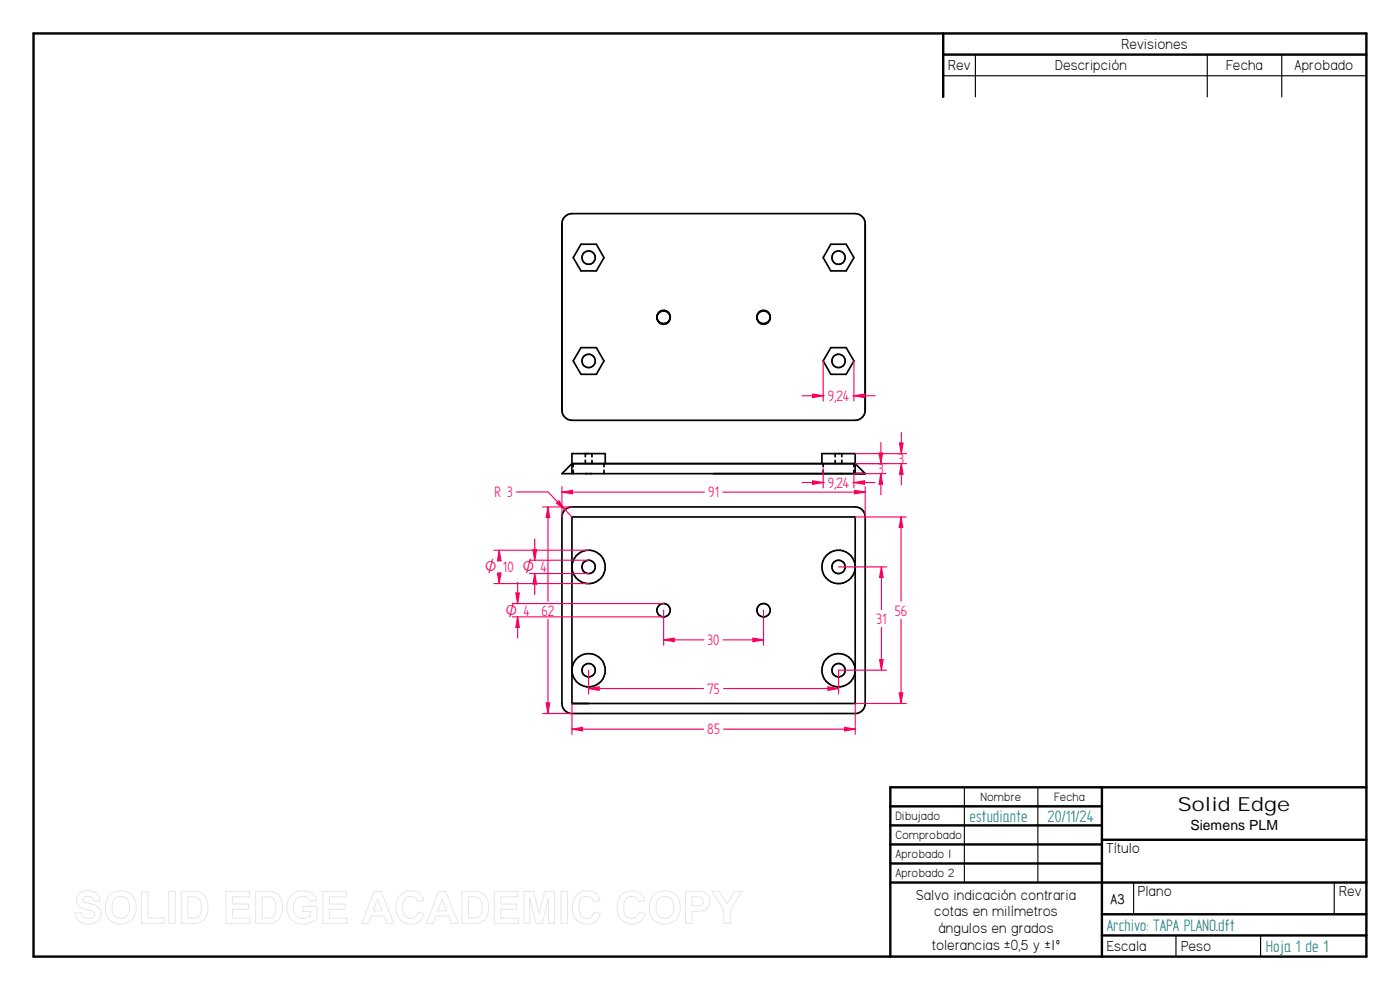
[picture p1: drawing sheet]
<svg xmlns="http://www.w3.org/2000/svg" width="420mm" height="297mm" viewBox="0 0 420 297" stroke-linecap="round" stroke-linejoin="round" font-family="sans-serif">
<g fill="none" stroke="#000" stroke-width=".72">
<path d="M10.1 10h400v277h-400zM283.1 10v19.1M283.1 16.4h127M330.7 236.2v50.8M410.1 236.2h-142.9v50.8M267.2 241.9h63.5M267.2 247.6h63.5M267.2 253.4h63.5M267.2 259.1h63.5M330.7 252h79.4M267.2 264.8h142.9M330.7 274.3h79.4"/>
<path d="M330.7 280.7h79.4"/>
</g>
<path d="M292.7 16.4v12.7M362.3 16.4v12.7M384.7 16.4v12.7M283.1 22.7h127M289.4 236.2v28.6M311.5 236.2v28.6M340.2 264.9v9.4M400.4 264.9v9.4M352.9 280.7v6.3M378.3 280.7v6.3" fill="none" stroke="#000" stroke-width=".34"/>
<g fill="none" stroke="#000" stroke-width=".51">
<path d="M169.8 152.7l1.9-.6h85a2.98 2.98 0 0 1 3 3v56a3 3 0 0 1-3 3h-85a2.98 2.98 0 0 1-3.1-3v-56a3 3 0 0 1 1.2-2.4zM171.7 155.1h85v56h-85z"/>
<circle cx="176.6" cy="170.1" r="5"/>
<circle cx="176.7" cy="170.1" r="2.01"/>
<circle cx="251.6" cy="170.1" r="2"/>
<circle cx="251.7" cy="170.1" r="5"/>
<circle cx="199.2" cy="183.1" r="2"/>
<circle cx="229.1" cy="183.1" r="2.01"/>
<circle cx="176.6" cy="201.1" r="5"/>
<circle cx="176.6" cy="201.1" r="1.99"/>
<circle cx="251.7" cy="201.1" r="1.99"/>
<circle cx="251.7" cy="201.1" r="5"/>
</g>
<path d="M162.8 152.1h8.9M164.5 152.1l.5 3.2h-1.1zM162.8 214.1h8.9" fill="none" stroke="#fa005f" stroke-width=".34"/>
<path d="M164.5 152.1l.5 3.2h-1.1z" fill="#fa005f"/>
<path d="M163.9 210.9h1.1l-.5 3.2z" fill="none" stroke="#fa005f" stroke-width=".34"/>
<path d="M163.9 210.9h1.1l-.5 3.2z" fill="#fa005f"/>
<path d="M164.5 152.1v28.3M168.6 147.7l3.2-.6v1.1zM168.6 146v9.1M259.7 146v9.1M164.5 185.8v28.3" fill="none" stroke="#fa005f" stroke-width=".34"/>
<path d="M168.6 147.7l3.2-.6v1.1z" fill="#fa005f"/>
<path d="M256.5 147.1l3.2 .6-3.2 .5z" fill="none" stroke="#fa005f" stroke-width=".34"/>
<path d="M256.5 147.1l3.2 .6-3.2 .5z" fill="#fa005f"/>
<path d="M168.6 147.7h42.8M216.9 147.7h42.8M154.8 177.9h1.1l-.5 3.2zM153.7 181.1h45.5M153.7 185.1h45.5" fill="none" stroke="#fa005f" stroke-width=".34"/>
<path d="M154.8 177.9h1.1l-.5 3.2z" fill="#fa005f"/>
<path d="M155.4 185.1l.5 3.2h-1.1z" fill="none" stroke="#fa005f" stroke-width=".34"/>
<path d="M155.4 185.1l.5 3.2h-1.1z" fill="#fa005f"/>
<path d="M155.4 174.8v6.3M158.9 168.1h17.7M158.9 172.1h17.7M160 164.9h1l-.5 3.2zM155.4 185.1v6.3" fill="none" stroke="#fa005f" stroke-width=".34"/>
<path d="M160 164.9h1l-.5 3.2z" fill="#fa005f"/>
<path d="M160.5 172.1l.5 3.2h-1z" fill="none" stroke="#fa005f" stroke-width=".34"/>
<path d="M160.5 172.1l.5 3.2h-1z" fill="#fa005f"/>
<path d="M148.2 165.1h28.4M148.2 175.1h28.4M149.8 165.1l.6 3.2h-1.1zM160.5 161.8v6.3M160.5 172.1v6.3" fill="none" stroke="#fa005f" stroke-width=".34"/>
<path d="M149.8 165.1l.6 3.2h-1.1z" fill="#fa005f"/>
<path d="M149.3 171.9h1.1l-.6 3.2z" fill="none" stroke="#fa005f" stroke-width=".34"/>
<path d="M149.3 171.9h1.1l-.6 3.2z" fill="#fa005f"/>
<path d="M149.8 165.1v2.3M149.8 172.8v2.3M199.2 192l3.1-.5v1zM199.2 183.1v10.5M229.1 183.1v10.5" fill="none" stroke="#fa005f" stroke-width=".34"/>
<path d="M199.2 192l3.1-.5v1z" fill="#fa005f"/>
<path d="M226 191.5l3.1 .5-3.1 .5z" fill="none" stroke="#fa005f" stroke-width=".34"/>
<path d="M226 191.5l3.1 .5-3.1 .5z" fill="#fa005f"/>
<path d="M199.2 192h12.1M217 192h12.1M176.6 201.1v7.1M176.6 206.6l3.2-.5v1zM251.7 201.1v7.1" fill="none" stroke="#fa005f" stroke-width=".34"/>
<path d="M176.6 206.6l3.2-.5v1z" fill="#fa005f"/>
<path d="M248.5 206.1l3.2 .5-3.2 .5z" fill="none" stroke="#fa005f" stroke-width=".34"/>
<path d="M248.5 206.1l3.2 .5-3.2 .5z" fill="#fa005f"/>
<path d="M251.7 170.1h14.4M264.5 170.1l.5 3.2h-1zM176.6 206.6h34.5M217.2 206.6h34.5M251.7 201.1h14.4" fill="none" stroke="#fa005f" stroke-width=".34"/>
<path d="M264.5 170.1l.5 3.2h-1z" fill="#fa005f"/>
<path d="M264 197.9h1l-.5 3.2z" fill="none" stroke="#fa005f" stroke-width=".34"/>
<path d="M264 197.9h1l-.5 3.2z" fill="#fa005f"/>
<path d="M256.7 155.1h15.3M270.4 155.1l.5 3.2h-1zM264.5 170.1v12.8M264.5 188.3v12.8M256.7 211.1h15.3" fill="none" stroke="#fa005f" stroke-width=".34"/>
<path d="M171.7 139.1h85M171.7 139.1v3M171.7 139.1l-3.1 3h91.1l-3-3M256.7 139.1v3" fill="none" stroke="#000" stroke-width=".51"/>
<path d="M270.4 155.1l.5 3.2h-1z" fill="#fa005f"/>
<path d="M269.9 207.9h1l-.5 3.2z" fill="none" stroke="#fa005f" stroke-width=".34"/>
<path d="M269.9 207.9h1l-.5 3.2z" fill="#fa005f"/>
<path d="M270.4 155.1v25.3M270.4 185.8v25.3M171.7 211.1v9.2M253.5 218.2l3.2 .6-3.2 .5zM256.7 211.1v9.2" fill="none" stroke="#fa005f" stroke-width=".34"/>
<path d="M253.5 218.2l3.2 .6-3.2 .5z" fill="#fa005f"/>
<path d="M171.7 218.8l3.1-.6v1.1z" fill="none" stroke="#fa005f" stroke-width=".34"/>
<path d="M171.7 218.8l3.1-.6v1.1z" fill="#fa005f"/>
<path d="M256.7 139.1h9.2M256.7 142.1h9.2M264.4 142.1l.5 3.2h-1.1zM171.7 218.8h39.4M217.2 218.8h39.5" fill="none" stroke="#fa005f" stroke-width=".34"/>
<path d="M171.7 139.1v-3h9.9v3M256.7 139.1v-3h-10v3" fill="none" stroke="#000" stroke-width=".51"/>
<path d="M264.4 142.1l.5 3.2h-1.1z" fill="#fa005f"/>
<path d="M263.8 135.9h1.1l-.5 3.2z" fill="none" stroke="#fa005f" stroke-width=".34"/>
<path d="M263.8 135.9h1.1l-.5 3.2z" fill="#fa005f"/>
<path d="M256.7 139.1h15.4M256.7 136.1h15.4M264.4 132.8v6.3M270.5 139.1l.5 3.2h-1.1zM264.4 142.1v6.4" fill="none" stroke="#fa005f" stroke-width=".34"/>
<path d="M270.5 139.1l.5 3.2h-1.1z" fill="#fa005f"/>
<path d="M269.9 132.9h1.1l-.5 3.2z" fill="none" stroke="#fa005f" stroke-width=".34"/>
<path d="M269.9 132.9h1.1l-.5 3.2z" fill="#fa005f"/>
<path d="M270.5 129.8v6.3M270.5 139.1v6.4M155 147.6h9.5l7.2 7.5M167 151l.8-.7 1.8 2.7z" fill="none" stroke="#fa005f" stroke-width=".34"/>
<path d="M167 151l.8-.7 1.8 2.7z" fill="#fa005f"/>
<g fill="none" stroke="#000" stroke-width=".51">
<path d="M174.4 73.3h4.6l2.3 4-2.3 4h-4.6l-2.4-4zM249.3 73.3h4.6l2.4 4-2.4 4h-4.6l-2.3-4zM201.1 94.7a2.01 2.01 0 0 0-3.3-.9 2.01 2.01 0 0 0 .5 3.4 2.01 2.01 0 0 0 2.9-1.9 2.01 2.01 0 0 0-2.7-2.1 2.01 2.01 0 0 0-.7 3.3 2.01 2.01 0 0 0 3.3-.8l.1-.6M174.4 104.3h4.6l2.3 4-2.3 4h-4.6l-2.4-4zM249.3 104.3h4.6l2.4 4-2.4 4h-4.6l-2.3-4zM168.6 123.3v-56.2a3.1 3.1 0 0 1 3.1-3h85a3.1 3.1 0 0 1 3 3v56.2M172 139.1v.9M175.7 138.1v1M176 136.1h-.3v.9M176.3 136.1h.3M177.7 136.1v1M177.7 138.1v1"/>
<path d="M181.3 139.1v.9M247 139.1v.9M250.6 136.1v1M250.6 138.1v1M251.7 136.1h.3M252.6 136.1v.9M252.6 138.1v1M256.3 139.1v.9M259.7 123.1a3.1 3.1 0 0 1-3 3h-85a3.1 3.1 0 0 1-3.1-3M172 141.1v1M175.7 142.1h.6M177 142.1h.7"/>
<path d="M181.3 141.1v1M247 141.1v1M252.3 142.1h.3M256.3 141.1v1"/>
<circle cx="176.7" cy="77.3" r="2.01"/>
<circle cx="251.6" cy="77.3" r="2"/>
<circle cx="229.2" cy="95.3" r="2.01"/>
<circle cx="229.2" cy="95.1" r="2"/>
<circle cx="176.6" cy="108.3" r="2"/>
<circle cx="251.6" cy="108.3" r="2"/>
</g>
<path d="M247 140.6v5.8M256.3 142.1v4.3M256.3 144.8l3.1-.5v1z" fill="none" stroke="#fa005f" stroke-width=".34"/>
<path d="M256.3 144.8l3.1-.5v1z" fill="#fa005f"/>
<path d="M243.9 144.3l3.1 .5-3.1 .5z" fill="none" stroke="#fa005f" stroke-width=".34"/>
<path d="M243.9 144.3l3.1 .5-3.1 .5z" fill="#fa005f"/>
<path d="M243.9 118.2l3.1 .5-3.1 .6zM247 108.3v12.1M256.3 108.3v12.1M240.7 144.8h6.7M255.9 144.8h6.7" fill="none" stroke="#fa005f" stroke-width=".34"/>
<path d="M243.9 118.2l3.1 .5-3.1 .6z" fill="#fa005f"/>
<path d="M256.3 118.7l3.1-.5v1.1z" fill="none" stroke="#fa005f" stroke-width=".34"/>
<path d="M256.3 118.7l3.1-.5v1.1z" fill="#fa005f"/>
<path d="M240.7 118.7h6.7M255.9 118.7h6.7" fill="none" stroke="#fa005f" stroke-width=".34"/>
<g fill="none" stroke="#e6e6e6" stroke-width=".3">
<path d="M23.6 268.3a4.4 4.4 0 0 1 6.1 .5l.3 1.5h-1.9a1.77 1.77 0 0 0-1.5-1.4 1.77 1.77 0 0 0-1.8 1 1.83 1.83 0 0 0 2 1.2 3.4 3.4 0 0 1 3.5 3.2 3.5 3.5 0 0 1-4.4 2.9 3.3 3.3 0 0 1-3.3-3.3l1.8-.1a2.07 2.07 0 0 0 1.8 1.8 2.07 2.07 0 0 0 2.2-1.3 1.38 1.38 0 0 0-1.5-1.2 4.1 4.1 0 0 1-3.9-2.7v-1.1zM32.9 268.5a4.8 4.8 0 0 1 5.9-.5 4.8 4.8 0 0 1 2 5.5 4.7 4.7 0 0 1-5.8 3.6 4.7 4.7 0 0 1-3.3-5.9l.3-1.4zM34.3 269.7a2.7 2.7 0 0 1 3.2-.4 2.7 2.7 0 0 1 1.4 2.9 2.72 2.72 0 0 1-2.6 3.4 2.72 2.72 0 0 1-2.7-3.4l.2-1.7zM42.4 267.5h2v8h4.9v1.6h-6.9zM50.6 267.5h2v9.6h-2zM54.4 267.5h3.5a4.1 4.1 0 0 1 4.5 4.8 4.1 4.1 0 0 1-4.4 4.8h-3.6zM56.3 269.1a4.3 4.3 0 0 1 3.4 .5 4.8 4.8 0 0 1-.2 5.5l-1 .3-2.2 .1zM67.8 267.5h7.1v1.6h-5.1v2.1h4.7v1.6h-4.7v2.7h5.3v1.6h-7.3zM76.7 267.5h3.6a4.1 4.1 0 0 1 4.5 4.8 4.1 4.1 0 0 1-4.4 4.8h-3.7zM78.7 269.1a4.3 4.3 0 0 1 3.3 .5 4.8 4.8 0 0 1-.2 5.5l-1 .3-2.1 .1zM87.3 268.7a5.2 5.2 0 0 1 7.1 0l.6 1.4-1.9 .4a2.65 2.65 0 0 0-3.2-1.4 2.65 2.65 0 0 0-1.8 3 2.99 2.99 0 0 0 1.5 3.2 2.99 2.99 0 0 0 3.6-.6v-1.2h-2.3v-1.6h4.2v3.9a5.9 5.9 0 0 1-7.9-.2 5.8 5.8 0 0 1 .1-6.9zM96.9 267.5h7.1v1.6h-5.2v2.1h4.8v1.6h-4.8v2.7h5.4v1.6h-7.3z"/>
<path d="M112.3 267.5h2.1l3.8 9.6h-2.1l-.8-2.2h-3.8l-.9 2.2h-2zM113.3 269.7l1.3 3.6h-2.6zM120.1 268.6a4.2 4.2 0 0 1 7.1 1.5l-1.9 .5a2.27 2.27 0 0 0-2.7-1.6 2.27 2.27 0 0 0-1.7 2.6 3.4 3.4 0 0 0 1.5 3.9 2.24 2.24 0 0 0 3-1.9l1.9 .6a4.3 4.3 0 0 1-5.1 2.9 4.3 4.3 0 0 1-3.3-4.8l.3-2.4zM131.6 267.5h2.2l3.8 9.6h-2.1l-.8-2.2h-3.9l-.8 2.2h-2zM132.7 269.7l1.3 3.6h-2.6zM138.6 267.5h3.5a4.1 4.1 0 0 1 4.6 4.8 4.1 4.1 0 0 1-4.4 4.8h-3.7zM140.6 269.1a4.3 4.3 0 0 1 3.3 .5 4.8 4.8 0 0 1-.2 5.5l-1 .3-2.1 .1zM148.3 267.5h7.1v1.6h-5.1v2.1h4.8v1.6h-4.8v2.7h5.3v1.6h-7.3zM157.2 267.5h2.9l1.7 6.5 1.7-6.5h2.9v9.6h-1.7l-.1-7.6-1.8 7.6h-1.9l-1.9-7.6v7.6h-1.8zM168.4 267.5h1.9v9.6h-1.9zM173 268.6a4.2 4.2 0 0 1 7.1 1.5l-1.9 .5a2.27 2.27 0 0 0-2.7-1.6 2.27 2.27 0 0 0-1.7 2.6 3.4 3.4 0 0 0 1.5 3.9 2.24 2.24 0 0 0 3-1.9l1.9 .6a4.3 4.3 0 0 1-5.1 2.9 4.3 4.3 0 0 1-3.3-4.8l.4-2.4zM186.4 268.6a4.2 4.2 0 0 1 7.1 1.5l-1.9 .5a2.27 2.27 0 0 0-2.6-1.6 2.27 2.27 0 0 0-1.8 2.6 3.4 3.4 0 0 0 1.6 3.9 2.24 2.24 0 0 0 3-1.9l1.8 .6a4.3 4.3 0 0 1-5 2.9 4.3 4.3 0 0 1-3.4-4.8l.4-2.4z"/>
<path d="M196.2 268.5a4.8 4.8 0 0 1 5.9-.5 4.8 4.8 0 0 1 2 5.5 4.7 4.7 0 0 1-5.8 3.6 4.7 4.7 0 0 1-3.3-5.9l.3-1.4zM197.6 269.7a2.7 2.7 0 0 1 3.2-.4 2.7 2.7 0 0 1 1.4 2.9 2.72 2.72 0 0 1-2.6 3.4 2.72 2.72 0 0 1-2.7-3.4l.2-1.7zM205.7 267.5h3.1a3.6 3.6 0 0 1 3.9 1.3 3.1 3.1 0 0 1-.1 3.4 3.1 3.1 0 0 1-3.2 1.2h-1.7v3.7h-2zM207.7 269.1a3.9 3.9 0 0 1 3.1 .4 1.44 1.44 0 0 1 0 1.7 1.44 1.44 0 0 1-1.5 .6h-1.6zM213.6 267.5h2.3l2.3 3.7 2.2-3.7h2.3l-3.6 5.5v4.1h-1.9v-4.1z"/>
</g>
<text font-size="5.8" x="353.5" y="243.3">Solid Edge</text>
<g font-size="5.6" fill="#008080">
<text x="290.9" y="246.5">estudiante</text>
<text x="314.4" y="246.5">20/11/24</text>
<text x="332.2" y="279.2">Archivo: TAPA PLANO.dft</text>
<text x="379.8" y="285.6">Hoja 1 de 1</text>
</g>
<g font-size="5.1" fill="#fa005f">
<text x="248.5" y="120.4">9,24</text>
<text x="263.5" y="142.2">3</text>
<text x="269.7" y="139.2">3</text>
<text x="148.4" y="149.2">R 3</text>
<text x="212.5" y="149.2">91</text>
<text x="248.5" y="146.4">9,24</text>
<text x="162.5" y="184.7">62</text>
<text x="268.5" y="184.7">56</text>
<text x="263" y="187.2">31</text>
<text x="212.4" y="193.6">30</text>
<text x="212.2" y="208.2">75</text>
<text x="212.2" y="220.3">85</text>
</g>
<g font-size="4.9">
<text x="336.6" y="14.7">Revisiones</text>
<text x="284.6" y="21.1">Rev</text>
<text x="316.7" y="21.1">Descripción</text>
<text x="368" y="21.1">Fecha</text>
<text x="388.5" y="21.1">Aprobado</text>
<text x="332" y="256">Título</text>
<text x="274.9" y="269.9">Salvo indicación contraria</text>
<text x="341.5" y="268.8">Plano</text>
<text x="401.9" y="268.8">Rev</text>
<text x="280.4" y="274.9">cotas en milímetros</text>
<text x="281.6" y="280">ángulos en grados</text>
<text x="279.6" y="284.9">tolerancias ±0,5 y ±1º</text>
<text x="332.2" y="285.4">Escala</text>
<text x="354.4" y="285.4">Peso</text>
</g>
<g font-size="4.9" fill="#fa005f">
<text x="145.5" y="171.7">O 10 O 4</text>
<text x="151.7" y="184.7">O 4</text>
</g>
<text font-size="4.7" x="333.2" y="271.1">A3</text>
<text font-size="4.2" x="357.3" y="249">Siemens PLM</text>
<g font-size="4.1">
<text x="294.3" y="240.4">Nombre</text>
<text x="316.4" y="240.4">Fecha</text>
<text x="268.7" y="246.1">Dibujado</text>
<text x="268.7" y="251.8">Comprobado</text>
<text x="268.7" y="257.5">Aprobado 1</text>
<text x="268.7" y="263.2">Aprobado 2</text>
</g>
</svg>
